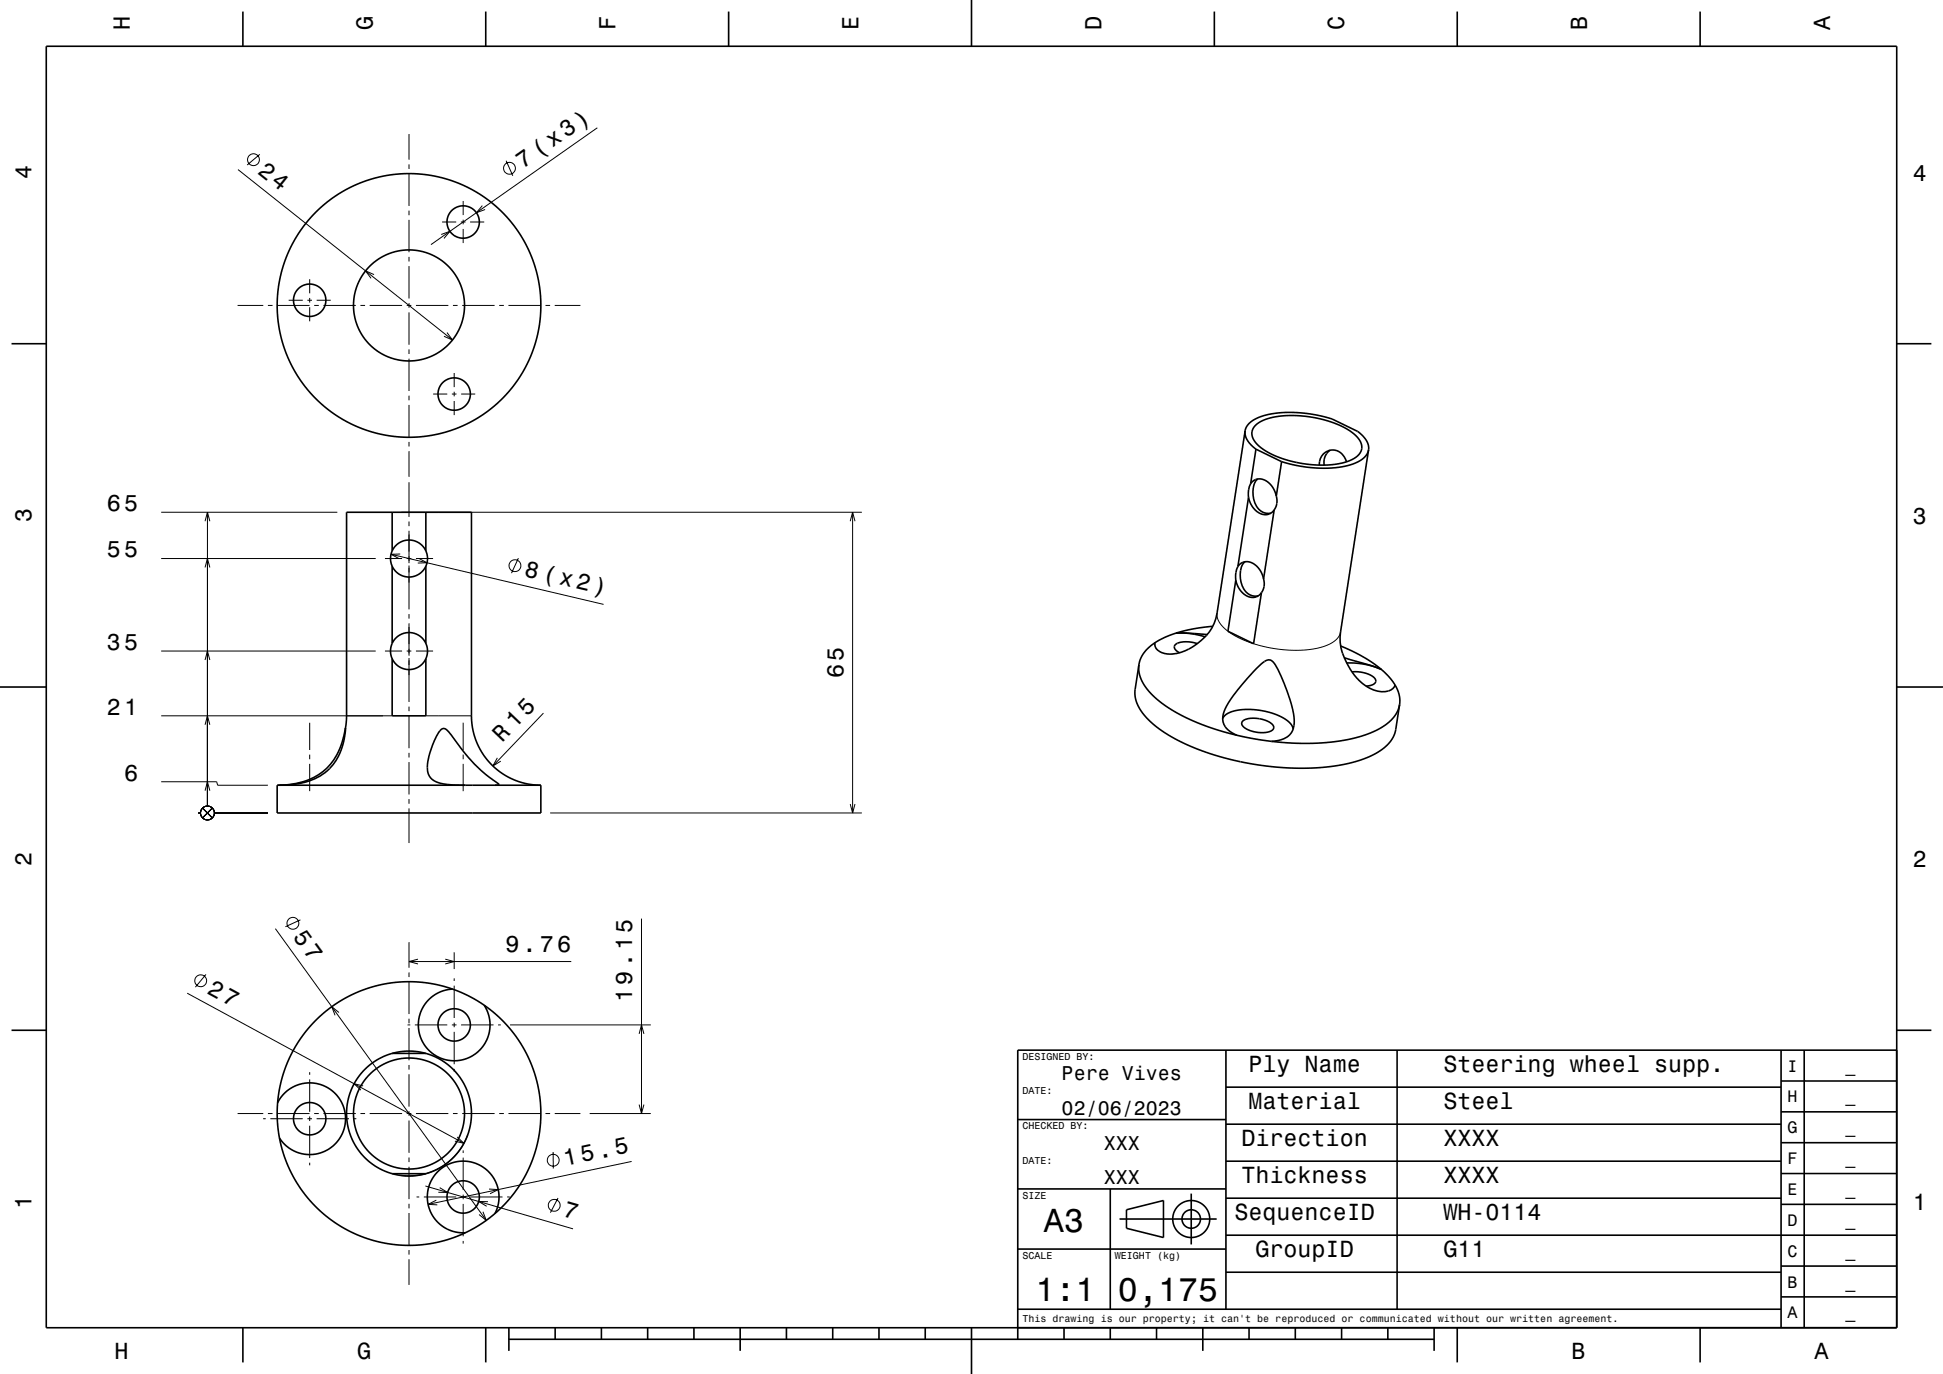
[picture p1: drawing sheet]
<svg xmlns="http://www.w3.org/2000/svg" width="420mm" height="297mm" viewBox="0 0 420 297" stroke-linecap="round" stroke-linejoin="round" font-family="sans-serif">
<g fill="none" stroke="#000" stroke-width=".22">
<path d="M51.5 36.7l46.3 36.8M56.2 33.4l-2.8 2.3M88.4 29v5.5M88.4 35.5v1M88.4 37.5v7M109.4 34.7l1.4 3.3M129.1 27.6l-35.9 25.3M80.9 59.4l-1.9-.8 1.2 1.6M88.4 45.5v1M88.4 47.5v7M88.4 55.5v1M88.4 57.5v7"/>
<path d="M95.4 50.7l1.9-.7-1.3 1.5M95.6 48h3M99.6 48h1M100.1 43.4v3.1M100.1 47.5v1M100.1 49.5v3M101.6 48h3.1M104.3 44.4l-1.3 1.6 1.9-.7M51.4 66h5.5M57.9 66h1M59.9 66h7M62.4 64.9h3"/>
<path d="M66.4 64.9h1M66.9 60.4v3M66.9 64.4v1M66.9 66.4v3.1M67.9 66h1M68.4 64.9h3.1M69.9 66h7M77.9 66h1M79.9 66h7M87.9 66h1M88.4 65.5v1M88.4 67.5v7"/>
<path d="M88.4 75.5v1M88.4 77.5v7M89.9 66h7M96.6 71.9l1.2 1.6-1.8-.8M97.9 66h1M99.9 66h7M107.9 66h1M109.9 66h7M117.9 66h1M119.9 66h5.6M88.4 85.5v1M88.4 87.5v7"/>
<path d="M88.4 95.5v1M88.4 97.5v5.6M93.6 85.2h3.1M97.7 85.2h1M98.2 80.6v3.1M98.2 84.7v1M98.2 86.7v3M99.7 85.2h3M34.8 110.7h38.1M44.3 112.7l.5-2 .6 2M44.8 110.7v63.5M84.5 119.8l46 10.8"/>
<path d="M86.5 119.8h-2l1.8 1M86.8 110.7h99.5M88.4 104.2v7.5M88.4 112.7v1M88.4 114.7v7M183.8 112.7l.5-2 .5 2M184.3 110.7v65M34.8 120.7h46.4M44.3 122.7l.5-2 .6 2M83.2 120.7h3.7M87.9 120.7h1M88.4 122.2v9.5"/>
<path d="M88.4 132.7v1M88.4 134.7v7M89.9 120.7h3.7M90.5 120.7l1.8 .9-2 .1M112.1 120.6l-1.5 3.3M263.1 132.5l.1 1.2 .6 1.2 1.1 1.1 1.6 1.2 1.8 .9 2.3 .9 2.3 .7 2.7 .5 2.7 .3 2.4 .1 2.3-.2 2.4-.4 1.7-.6 1.4-.8 .8-.9 .5-1.1M34.8 154.7h50M34.8 140.7h46.4M44.3 156.7l.5-2 .6 2M44.3 142.7l.5-2 .6 2M66.9 156.2v5.9M83.2 140.7h3.7"/>
<path d="M87.9 140.7h1M88.4 142.2v9.5M88.4 152.7v1M88.4 154.7v7M89.9 140.7h3.7M92.1 154.7h9.8M100.1 156.2v5.9M117.5 154.1l-11 11.5M34.8 169h12l.2 .7h10.9M42.8 175.7h.5M43.8 174.7l2.1 2.1M44.3 170.9l.5-1.9 .6 1.9"/>
<path d="M45.9 174.7l-2.1 2.1M46.3 175.7h11.6M66.9 163.1v1M66.9 165.1v5.9M88.4 162.7v1M88.4 164.7v7M88.4 172.7v1M88.4 174.7v7.5M100.1 163.1v1M100.1 165.1v5.9M107.5 163.8l-1 1.8 1.8-1.1M118.9 175.7h67.4"/>
<path d="M183.8 173.8l.5 1.9 .5-1.9M64.9 198.8l-3.2 1.5M138.7 198.6v42.1M40.5 214.7l59.8 32.4M44.5 210.6l-2.3 2.8M59.5 200.7l45.6 63.1M73.3 218.9l-1.6-1.3 .7 1.9M88.4 203.6v5.6M88.4 210.2v1M88.4 212.2v7M88.4 207.8h35.1M90.3 207.3l-1.9 .5 1.9 .6"/>
<path d="M96.2 207.3l2 .5-2 .6M98.2 205.8v3.7M98.2 211.5v.5M98.2 213v7M66.9 231.7v.6M66.9 233.3v7M78.5 234.7l-2-.4 1.5 1.3M88.1 221.5h.6M88.4 220.2v1M88.4 222.2v7M88.4 230.2v1M88.4 232.2v7"/>
<path d="M89.7 221.5h7M97.7 221.5h1M98.2 221v1M98.2 223v7M98.2 231v.6M99.7 221.5h7M107.7 221.5h.6M110.3 221.5h30.4M138.2 223.5l.5-2 .5 2M138.2 238.8l.5 1.9 .5-1.9M51.4 240.7h5.5M56.9 241.8h.5"/>
<path d="M57.9 240.7h1M58.4 241.8h7M59.9 240.7h7M66.4 241.8h1M66.9 241.3v1M66.9 243.3v7M66.9 251.3v.6M67.9 240.7h1M68.4 241.8h7M69.9 240.7h7M76.4 241.8h.6M77.9 240.7h1"/>
<path d="M79.9 240.7h7M87.9 240.7h1M88.4 240.2v1M88.4 242.2v7M88.4 250.2v1M88.4 252.2v7M89.9 240.7h7M90 258.7h.6M91.6 258.7h7M92 256.4l31.9 9.2M94.3 259.4l-1.8 .9 2 .1M95 256.7l1.8 1.1-2-.1"/>
<path d="M97.9 240.7h1M98.8 245.8l1.5 1.3-2-.4M99.6 258.7h1M99.9 240.7h7M100.1 248.7v.5M100.1 250.2v7M100.1 258.2v1M101.1 245.3l-.9 2-1.3 1.9-1.7 1.8-1.8 1.3-2.3 1.1-1.9 .5-2.5 .3-2-.1M101.6 258.7h7M105.5 259.8l-2-.1 1.7 1M105.7 257l2 .1-1.8 .9M107.9 240.7h1"/>
<path d="M109.6 258.7h.6M109.9 240.7h7M117.9 240.7h1M119.6 249v3.6M119.9 240.7h5.6M120.6 259l-1.6 3.1M127.5 240.7h13.2M136.5 251.1l-44 9.2M88.4 260.2v1M88.4 262.2v7M88.4 270.2v1M88.4 272.2v5.5"/>
<path d="M100.1 260.2v7M100.1 268.2v.6M104.4 261.9l.7 1.9-1.5-1.3"/>
<circle cx="54.8" cy="34.5" r="1.28"/>
<circle cx="110.1" cy="36.4" r="1.28"/>
<circle cx="111.3" cy="122.3" r="1.28"/>
<circle cx="44.8" cy="175.7" r="1.5"/>
<circle cx="63.3" cy="199.6" r="1.28"/>
<circle cx="43.4" cy="212" r="1.28"/>
<circle cx="119.6" cy="250.8" r="1.28"/>
<circle cx="119.8" cy="260.5" r="1.28"/>
</g>
<g fill="none" stroke="#000" stroke-width=".35">
<path d="M10 10h400v277h-400zM52.5 2.5v7.5M105 2.5v7.5M157.5 2.5v7.5M210 0v10M262.5 2.5v7.5M315 2.5v7.5M367.5 2.5v7.5M2.5 74.3h7.5M410 74.3h7.5M269.1 93.1l.4-1 1-1 1.4-.8 1.7-.6 2-.4 2.4-.1h2.4l3 .3 4.5 1.1 5.6 2.7 1 .8 .9 1.2 .4 1v.9M269.1 93.1l.1 1 .4 1 .9 1.1 1 .9"/>
<path d="M269.1 93.1l-6 39.4a9.2 9.2 0 0 1-3 5.5l-2.8 2.1a8 8 0 0 1-6.1 1 1.88 1.88 0 0 1-1.5-2.2M271.3 92l.9-.7 1.3-.6 1.4-.4 2-.4h4l4.4 .6 4.1 1.3 2.7 1.6 1.2 1 .7 .8 .3 1v1l-.4 .9-.7 .7-1.2 .6-1.5 .6-3.5 .5-4.3-.1-4.2-.9-3.8-1.4-2.7-1.8-.8-.9-.5-1a2.33 2.33 0 0 1 .6-2.4zM271.5 97.1l5.5 2.7M271.5 97.1l-1.2 7.5M277 99.8l-1.1 7.4M287.5 97.3a3.2 3.2 0 0 0-1.3 3.2M291.1 99.8a2.97 2.97 0 0 0-2.3-2.4 2.97 2.97 0 0 0-3.1 1.2l-.5 1.2v.7M295.8 97.2l-.5 1.2-1.3 1.2-2.1 .9-2.5 .5-3.2 .2-2.6-.1-3.3-.5-3.3-.8M295.8 97.2l-6 39.4a12.7 12.7 0 0 0 3.5 9.9 7.4 7.4 0 0 0 6.9 2.9 1.97 1.97 0 0 0 1.4-1.3M84.8 110.7v8.4M92.1 110.7v8.4M269.9 107.5a4 4 0 0 0 4.3 3.7l.6-.4 .6-.6"/>
<path d="M269.9 107.5l-2.3 14.9M270.3 104.6a5.2 5.2 0 0 0-.4 2.9M270.3 104.6a2.57 2.57 0 0 1 4.3 0l.8 1.2 .5 1.4M271.9 103.5a5 5 0 0 0 0 6.3l.2 .3a2.76 2.76 0 0 0 2.6 .8M275.4 110.2l-2.3 14.9M275.9 107.2a3.4 3.4 0 0 1-.5 3M84.8 122.4v16.7M92.1 122.4v16.7M258.8 139.1a5.2 5.2 0 0 0-4.8 .4 1.26 1.26 0 0 0 1 1.6M261 137.2l-4.6-.4-2.2 .1 3.2 .1 3.1 .7M262.2 135.4l-3.3 .4-2.9 .6-2.7 .8-2.1 .9-2.2 1.3-1.2 1.1-1.1 1.5-.5 1.6M267.1 125.4a4 4 0 0 0 4.3 3.7l.7-.4 .6-.6"/>
<path d="M267.1 125.4l-1.7 11.1 5.6 2.6 1.7-11M267.6 122.4a5.3 5.3 0 0 0-.5 3M267.6 122.4a2.58 2.58 0 0 1 4.2 .1l.8 1.2 .5 1.4M269.1 121.4a5 5 0 0 0 0 6.3l.3 .3a2.76 2.76 0 0 0 2.6 .8M273.1 125.1a3.4 3.4 0 0 1-.4 3M289.8 139.6l3.1 1.4 2.3 1.3 2.3 1.5 1.9 1.7 1.5 1.6 1 1.7 .6 1.8v1.7M0 148.5h10M74.6 157.7a13.3 13.3 0 0 1-7.7 10.8 17.7 17.7 0 0 1-5.4 1.2h-1.5M74.6 157.7l.1-.2a12.6 12.6 0 0 1-5.5 10.2 17.1 17.1 0 0 1-8.8 2M74.6 157.7l.3-3v-44h27v44.3l.5 3.4 .8 2.4 1.2 2.2 1.5 2 1.9 1.6 2.1 1.4 2.3 1 2.2 .5 2.5 .2M84.8 142.4v12.3h7.3v-12.3M246.2 143.6v1.2l.2 1.4 .6 1.2 .8 1.4 1.1 1.2 1.5 1.4 3.7 2.5 4.3 2.1 5 1.9 5.7 1.4 5.7 .9"/>
<path d="M246.2 143.6l-.9 5.8 .2 1.7 .5 1.4 .8 1.3 1 1.4 1.7 1.5 1.8 1.4 2.3 1.4 5 2.3 6.1 2 7.1 1.5 6.4 .7 6.9-.1 5.9-.8 2.4-.6 2.5-.9 1.7-.8 1.5-1.1 1-.9 .9-1.2 .7-1.7 .8-5.6M264.3 155.3a4.8 4.8 0 0 1 4.2-1.9h2.4l2.4 .3 1.9 .5 2 .9a4 4 0 0 1 2.3 2.5M267.3 158.9l-1.1-.6-1-.8a3.4 3.4 0 0 1-.4-4.2 39.2 39.2 0 0 1 8.8-10.5 1.5 1.5 0 0 1 2.1 1 32.2 32.2 0 0 1 4.1 12 3.9 3.9 0 0 1-3.7 4.3l-1.3 .1M268.7 155.8a6 6 0 0 1 6.5 1 1 1 0 0 1-1 1.4 6.3 6.3 0 0 1-5.6-1.4l-.2-.5zM290.6 142.2l5.8 1.7 2.2 .8-1.7-.7-1.9-.4-3.9-.3M292.2 145.2a5.9 5.9 0 0 1 5.1 1.7 1.06 1.06 0 0 1-1.2 1.3l-.8 .1M302.5 152.3l-.2 1-.6 1.1-.7 .9-1.1 1.1-2.5 1.5-3.5 1.4-4.3 .9-4.6 .4-5 .1-5.2-.5M410 148.5h10M59.9 169.7h57v6h-57zM100.6 169.7h-1.8a8.5 8.5 0 0 1-5.4-1.2 3.8 3.8 0 0 1-.9-3.8 15.5 15.5 0 0 1 2.9-7 .8 .8 0 0 1 1.1 0l.5 .5a47 47 0 0 0 8.6 9.7l2.3 1.7-.9 .1M97.8 213.8a7.8 7.8 0 0 0-7.2 9.5 7.8 7.8 0 0 0 10.6 5.4 7.8 7.8 0 0 0 3.4-11.4M2.5 222.7h7.5"/>
<path d="M60 238.4a7.7 7.7 0 0 1 11.6-2.8 7.7 7.7 0 0 1 .6 11.9 7.7 7.7 0 0 1-11.8-1.5M84.8 227.7l-2.1 .8-2 1.1-1.5 1.3-1.5 1.6-1.1 1.7-1 2.3-.5 1.9-.2 2.3 .2 2.2 .5 2.2 .8 1.8 1.4 2.1 1.3 1.5 1.8 1.4 1.7 1 2.2 .8M84.8 227.7l1.8-.4 1.7-.1 2 .1 1.8 .4M84.8 227.7h7.3M92.1 227.7l1.9 .7 1.9 1.1 1.8 1.4 1.5 1.7 1.1 1.6 .9 2.1 .5 2.2 .2 2.2-.2 2.3-.5 1.9-.8 2.1-1.2 1.9-1.5 1.6-1.6 1.3-1.9 1.1-2.1 .8M265 235h120M265 227v56M302 227v56M385 233.7h25M385 227v60M390 227v60M410 222.7h7.5"/>
<path d="M410 227h-190v62.5M84.8 253.7l1.9 .4 1.8 .1 1.7-.1 1.9-.4M84.8 253.7h7.3M220 257h45M220 242h45M240 257v26M257.5 258v11M265 259h120M265 251h120M265 243h120M385 253.7h25M385 247h25"/>
<path d="M385 240.3h25M107 262.3a7.7 7.7 0 0 0-4.6-11 7.7 7.7 0 0 0-10 6.5 7.7 7.7 0 0 0 8.2 8.7M220 270h45M242 263.5h21M243.5 261.5l8-2v8l-8-2zM265 275h120M265 267h145M385 273.7h25M385 260.3h25M52.5 287v7.5M105 287v7.5M110 289.5h200"/>
<path d="M110 287v5M120 287v2.5M130 287v2.5M140 287v2.5M150 287v2.5M160 287v5M170 287v2.5M180 287v2.5M190 287v2.5M200 287v2.5M210 287v10M220 283h165"/>
<path d="M230 287v2.5M240 287v2.5M250 287v2.5M260 287v5M270 287v2.5M280 287v2.5M290 287v2.5M300 287v2.5M310 287v5M315 287v7.5M367.5 287v7.5M385 280.3h25"/>
<circle cx="100.1" cy="48" r="3.5"/>
<circle cx="66.9" cy="64.9" r="3.5"/>
<circle cx="88.4" cy="66" r="28.5"/>
<circle cx="88.4" cy="66" r="12"/>
<circle cx="98.2" cy="85.2" r="3.5"/>
<circle cx="88.4" cy="120.7" r="4"/>
<circle cx="88.4" cy="140.7" r="4"/>
<circle cx="98.2" cy="221.5" r="3.5"/>
<circle cx="66.9" cy="241.8" r="3.5"/>
<circle cx="88.4" cy="240.7" r="12"/>
<circle cx="88.4" cy="240.7" r="28.5"/>
<circle cx="100.1" cy="258.7" r="3.5"/>
<circle cx="257.5" cy="263.5" r="2"/>
<circle cx="257.5" cy="263.5" r="4"/>
</g>
<g font-size="7.2">
<text x="225.7" y="266.3">A3</text>
<text x="223.8" y="281.3">1:1</text>
<text x="241.7" y="281.3">0,175</text>
</g>
<g font-size="5.1">
<text x="63.2" y="202.5" transform="rotate(54 63.2 202.5)">57</text>
<text x="44.6" y="214.6" transform="rotate(29 44.6 214.6)">27</text>
<text x="122.2" y="252" transform="rotate(-12 122.2 252)">15.5</text>
</g>
<g font-size="5">
<text x="28.1" y="6.5" transform="rotate(-90 28.1 6.5)">H</text>
<text x="80.6" y="6.5" transform="rotate(-90 80.6 6.5)">G</text>
<text x="133.1" y="6.5" transform="rotate(-90 133.1 6.5)">F</text>
<text x="185.6" y="6.5" transform="rotate(-90 185.6 6.5)">E</text>
<text x="238.1" y="6.5" transform="rotate(-90 238.1 6.5)">D</text>
<text x="290.6" y="6.5" transform="rotate(-90 290.6 6.5)">C</text>
<text x="343.1" y="6.5" transform="rotate(-90 343.1 6.5)">B</text>
<text x="395.6" y="6.5" transform="rotate(-90 395.6 6.5)">A</text>
<text x="6.8" y="38.7" transform="rotate(-90 6.8 38.7)">4</text>
<text x="55.5" y="37.3" transform="rotate(38 55.5 37.3)">24</text>
<text x="113" y="36.5" transform="rotate(-35 113 36.5)">7 (x3)</text>
<text x="413.5" y="39">4</text>
<text x="6.8" y="112.9" transform="rotate(-90 6.8 112.9)">3</text>
<text x="23.1" y="110.5">65</text>
<text x="413.5" y="113.2">3</text>
<text x="23.1" y="120.5">55</text>
<text x="113.1" y="124.5" transform="rotate(13 113.1 124.5)">8 (x2)</text>
<text x="23.1" y="140.5">35</text>
<text x="182.3" y="146.6" transform="rotate(-90 182.3 146.6)">65</text>
<text x="23.1" y="154.5">21</text>
<text x="108.6" y="160.6" transform="rotate(-46 108.6 160.6)">R 15</text>
<text x="26.8" y="168.7">6</text>
<text x="6.8" y="187.1" transform="rotate(-90 6.8 187.1)">2</text>
<text x="413.5" y="187.4">2</text>
<text x="109.2" y="205.8">9.76</text>
<text x="136.7" y="216.5" transform="rotate(-90 136.7 216.5)">19.15</text>
<text x="269.9" y="231.8">Ply Name</text>
<text x="312" y="231.8">Steering wheel supp.</text>
<text x="269.9" y="239.8">Material</text>
<text x="312" y="239.8">Steel</text>
<text x="268.3" y="247.8">Direction</text>
<text x="312" y="247.8">XXXX</text>
<text x="268.3" y="255.8">Thickness</text>
<text x="312" y="255.8">XXXX</text>
<text x="6.8" y="261.3" transform="rotate(-90 6.8 261.3)">1</text>
<text x="121.5" y="262.9" transform="rotate(16 121.5 262.9)">7</text>
<text x="266.8" y="263.8">SequenceID</text>
<text x="312" y="263.8">WH-0114</text>
<text x="413.5" y="261.6">1</text>
<text x="271.4" y="271.8">GroupID</text>
<text x="312" y="271.8">G11</text>
<text x="24.7" y="293.8">H</text>
<text x="77.2" y="293.8">G</text>
<text x="339.7" y="293.8">B</text>
<text x="392.2" y="293.8">A</text>
</g>
<g font-size="4.3">
<text x="229.5" y="233.5">Pere Vives</text>
<text x="229.5" y="241">02/06/2023</text>
<text x="238.6" y="248.5">XXX</text>
<text x="238.6" y="256">XXX</text>
</g>
<g font-size="3.6">
<text x="386.4" y="231.6">I</text>
<text x="398.9" y="231.6">_</text>
<text x="386.4" y="238.3">H</text>
<text x="398.9" y="238.3">_</text>
<text x="386.4" y="245">G</text>
<text x="398.9" y="245">_</text>
<text x="386.4" y="251.6">F</text>
<text x="398.9" y="251.6">_</text>
<text x="386.4" y="258.3">E</text>
<text x="398.9" y="258.3">_</text>
<text x="386.4" y="265">D</text>
<text x="398.9" y="265">_</text>
<text x="386.4" y="271.6">C</text>
<text x="398.9" y="271.6">_</text>
<text x="386.4" y="278.3">B</text>
<text x="398.9" y="278.3">_</text>
<text x="386.4" y="285">A</text>
<text x="398.9" y="285">_</text>
</g>
<g font-size="2.2">
<text x="221" y="229.1">DESIGNED BY:</text>
<text x="221" y="236.6">DATE:</text>
<text x="221" y="244.1">CHECKED BY:</text>
<text x="221" y="251.6">DATE:</text>
<text x="221" y="259.1">SIZE</text>
<text x="221" y="272.1">SCALE</text>
<text x="241" y="272.1">WEIGHT (kg)</text>
<text x="221" y="285.8">This drawing is our property; it can't be reproduced or communicated without our written agreement.</text>
</g>
</svg>
